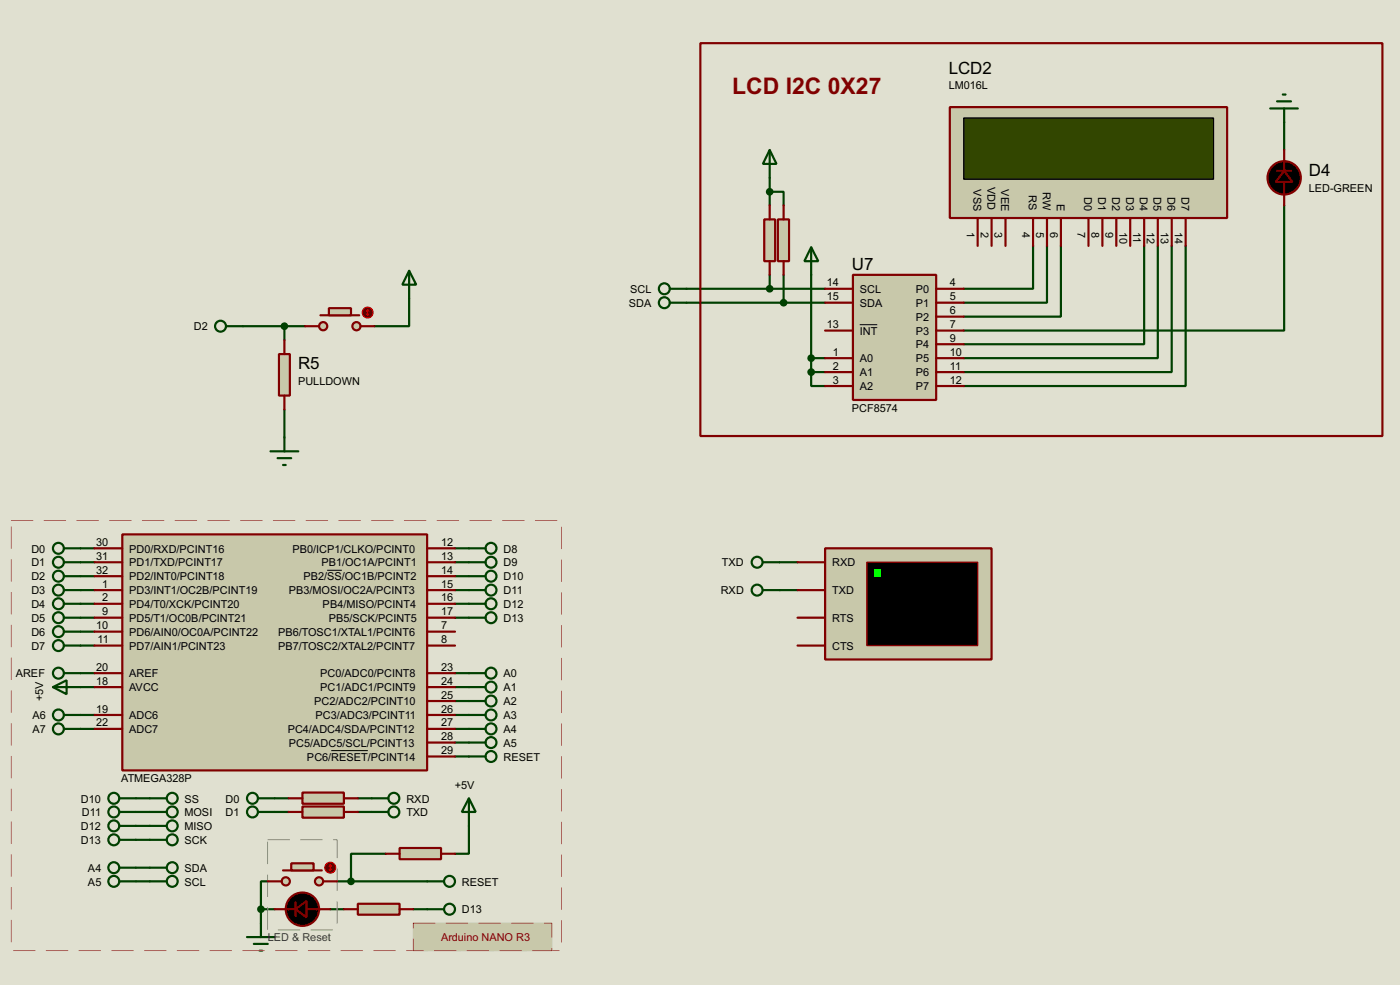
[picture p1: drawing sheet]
<svg xmlns="http://www.w3.org/2000/svg" width="256mm" height="180mm" viewBox="0 0 256 180" stroke-linecap="round" stroke-linejoin="round" font-family="sans-serif">
<path d="M0 0h256.5v180.3h-256.5z" fill="#e0e0d0"/>
<g fill="none" stroke="#004000" stroke-width=".4">
<path d="M141 35.1h2.6v2.5M141 32.6v5M235.3 37.6v22.9h-58.7M235.3 22.4v5.1M44.5 59.7h11.4M52.1 59.7v2.6M75 54.7v5h-6.4M125.8 52.9h25.4M125.8 55.4h25.4M141 50.3v2.6M143.6 50.3v5.1M148.6 50.3v17.8"/>
<path d="M189.3 45v7.9h-12.7M191.8 45v10.4h-15.2M194.4 45v13h-17.8M209.6 45v18h-33M212.1 45v20.6h-35.5M214.7 45v23.1h-38.1M217.2 45v25.7h-40.6M52.1 75v5.1M148.6 68.1v2.6h2.6M148.6 68.1h2.6M148.6 65.6h2.6M14.8 118.2h2.5"/>
<path d="M14.8 115.6h2.5M14.8 113.1h2.5M14.8 110.5h2.5M14.8 108h2.5M14.8 105.5h2.5M14.8 102.9h2.5M14.8 100.4h2.5M83.4 113.1h2.5M83.4 110.5h2.5M83.4 108h2.5M83.4 105.5h2.5M83.4 102.9h2.5"/>
<path d="M83.4 100.4h2.5M142.8 108h3.3M142.8 102.9h3.3M14.8 123.2h2.5M14.8 125.8h2.5M14.8 130.9h2.5M14.8 133.4h2.5M83.4 123.2h2.5M83.4 125.8h2.5M83.4 128.3h2.5M83.4 130.9h2.5M83.4 133.4h2.5"/>
<path d="M83.4 135.9h2.5M83.4 138.5h2.5M24.9 146.1h2.6M24.9 148.6h2.6M24.9 151.2h2.6M24.9 153.7h2.6M24.9 158.8h2.6M50.3 146.1h2.6M50.3 148.6h2.6M65.6 146.1h2.5M65.6 148.6h2.5M70.7 156.3h-6.4v5"/>
<path d="M85.9 151.2v5.1h-2.5M24.9 161.3h2.6M47.8 166.4h2.5M47.8 166.4v2.6M49.1 161.3h-1.3v5.1M60.5 166.4h2.5M61.8 161.3h16.5M75.7 166.4h2.6"/>
</g>
<path d="M156.3 50.3h15.2v22.9h-15.2z" fill="#c8c8aa" stroke="#800000" stroke-width=".4"/>
<g fill="none" stroke="#800000" stroke-width=".4">
<path d="M151.2 52.9h5.1M151.2 55.4h5.1M171.5 52.9h5.1M171.5 55.4h5.1M171.5 58h5.1M151.2 60.5h5.1M151.2 65.6h5.1M151.2 68.1h5.1M151.2 70.7h5.1M171.5 60.5h5.1M171.5 65.6h5.1M171.5 68.1h5.1"/>
<path d="M171.5 70.7h5.1M171.5 63h5.1"/>
</g>
<path d="M157.5 59.4h3.2" fill="none" stroke="#000" stroke-width=".18"/>
<path d="M174 19.6h50.8v20.3h-50.8z" fill="#c8c8aa" stroke="#800000" stroke-width=".4"/>
<path d="M176.6 21.6h45.7v11.2h-45.7z" fill="#324600" stroke="#000" stroke-width=".25"/>
<g fill="none" stroke="#800000" stroke-width=".4">
<path d="M179.1 39.9v5.1M181.7 39.9v5.1M184.2 39.9v5.1M189.3 39.9v5.1M191.8 39.9v5.1M194.4 39.9v5.1M199.4 39.9v5.1M202 39.9v5.1M204.5 39.9v5.1M207.1 39.9v5.1M209.6 39.9v5.1M212.1 39.9v5.1"/>
<path d="M214.7 39.9v5.1M217.2 39.9v5.1M234 31.3h2.5M235.3 27.5v3.8M235.3 33.3v4.3"/>
</g>
<g fill="#000" stroke="#800000" stroke-width=".4">
<path d="M235.3 31.3l1.5 2h-3.1z"/>
<circle cx="235.2" cy="32.6" r="3.1"/>
</g>
<g fill="none" stroke="#004000" stroke-width=".4">
<path d="M232.7 19.9h5.1M234 18.6h2.5M235 17.3h.5M235.3 19.9v2.5M122.7 52.9h3.1M122.7 55.4h3.1"/>
<circle cx="121.7" cy="52.9" r="1"/>
<circle cx="121.7" cy="55.4" r="1"/>
</g>
<circle cx="148.6" cy="68.1" r=".5" fill="#004000" stroke="#004000" stroke-width=".4"/>
<path d="M140 40.2h2v7.6h-2z" fill="#c8c8aa" stroke="#800000" stroke-width=".4"/>
<path d="M141 37.6v2.6M141 47.8v2.5" fill="none" stroke="#800000" stroke-width=".4"/>
<path d="M142.5 40.2h2.1v7.6h-2.1z" fill="#c8c8aa" stroke="#800000" stroke-width=".4"/>
<path d="M128.3 7.9h125v71.9h-125zM143.6 37.6v2.6M143.6 47.8v2.5" fill="none" stroke="#800000" stroke-width=".4"/>
<g fill="#004000" stroke="#004000" stroke-width=".4">
<circle cx="141" cy="52.9" r=".5"/>
<circle cx="143.5" cy="55.4" r=".5"/>
<circle cx="141" cy="35.1" r=".5"/>
<circle cx="148.6" cy="65.6" r=".5"/>
</g>
<path d="M141 27.5l1.3 2.5h-2.5zM141 27.5v5.1M148.6 45.3l1.3 2.5h-2.5zM148.6 45.3v5" fill="none" stroke="#004000" stroke-width=".4"/>
<path d="M22.4 97.8h55.9v43.2h-55.9z" fill="#c8c8aa" stroke="#800000" stroke-width=".4"/>
<g fill="none" stroke="#800000" stroke-width=".4">
<path d="M17.3 100.4h5.1M17.3 102.9h5.1M17.3 108h5.1M17.3 105.5h5.1M17.3 115.6h5.1M17.3 113.1h5.1M17.3 110.5h5.1M17.3 118.2h5.1M78.3 100.4h5.1M78.3 102.9h5.1M78.3 108h5.1M78.3 105.5h5.1"/>
<path d="M78.3 115.6h5.1M78.3 113.1h5.1M78.3 110.5h5.1M78.3 118.2h5.1M17.3 133.4h5.1M17.3 130.9h5.1M17.3 125.8h5.1M17.3 123.2h5.1M78.3 138.5h5.1M78.3 135.9h5.1M78.3 133.4h5.1M78.3 130.9h5.1"/>
<path d="M78.3 128.3h5.1M78.3 125.8h5.1M78.3 123.2h5.1"/>
</g>
<path d="M59.9 104.4h2.7M60.7 137.4h6.7" fill="none" stroke="#000" stroke-width=".18"/>
<g fill="none" stroke="#004000" stroke-width=".4">
<path d="M11.7 118.2h3.1M11.7 115.6h3.1M11.7 113.1h3.1M11.7 110.5h3.1M11.7 108h3.1M11.7 105.5h3.1M11.7 102.9h3.1M11.7 100.4h3.1M85.9 113.1h3.1M85.9 110.5h3.1M85.9 108h3.1M85.9 105.5h3.1"/>
<path d="M85.9 102.9h3.1M85.9 100.4h3.1M9.7 125.8l2.5-1.3v2.6zM9.7 125.8h5.1M11.7 123.2h3.1M85.9 123.2h3.1M85.9 125.8h3.1M85.9 128.3h3.1M85.9 130.9h3.1M85.9 133.4h3.1M85.9 135.9h3.1M85.9 138.5h3.1"/>
<path d="M27.5 146.1h3M27.5 148.6h3M27.5 151.2h3M27.5 153.7h3"/>
<circle cx="10.7" cy="118.2" r="1"/>
<circle cx="10.7" cy="113.1" r="1"/>
<circle cx="10.7" cy="115.6" r="1"/>
<circle cx="10.7" cy="105.5" r="1"/>
<circle cx="10.7" cy="100.4" r="1"/>
<circle cx="10.7" cy="102.9" r="1"/>
<circle cx="10.7" cy="108" r="1"/>
<circle cx="10.7" cy="110.5" r="1"/>
<circle cx="89.9" cy="110.5" r="1"/>
<circle cx="89.9" cy="100.4" r="1"/>
<circle cx="89.9" cy="105.5" r="1"/>
<circle cx="89.9" cy="102.9" r="1"/>
<circle cx="89.9" cy="108" r="1"/>
<circle cx="89.9" cy="113.1" r="1"/>
<circle cx="10.7" cy="123.2" r="1"/>
<circle cx="89.9" cy="133.4" r="1"/>
<circle cx="89.9" cy="135.9" r="1"/>
<circle cx="89.9" cy="138.5" r="1"/>
<circle cx="89.9" cy="130.9" r="1"/>
<circle cx="89.9" cy="128.3" r="1"/>
<circle cx="89.9" cy="125.8" r="1"/>
<circle cx="89.9" cy="123.2" r="1"/>
<circle cx="31.5" cy="148.6" r="1"/>
<circle cx="31.5" cy="153.7" r="1"/>
<circle cx="31.5" cy="146.1" r="1"/>
<circle cx="31.5" cy="151.2" r="1"/>
</g>
<path d="M73.2 155.2h7.6v2.1h-7.6z" fill="#c8c8aa" stroke="#800000" stroke-width=".4"/>
<path d="M70.7 156.3h2.5M80.8 156.3h2.6M50.3 166.4h3.9M54.2 165.2v2.5M56.2 166.4h4.3" fill="none" stroke="#800000" stroke-width=".4"/>
<path d="M85.9 146.1l1.3 2.5h-2.6zM85.9 146.1v5.1" fill="none" stroke="#004000" stroke-width=".4"/>
<g fill="#000" stroke="#800000" stroke-width=".4">
<path d="M54.2 166.4l2-1.5v3z"/>
<circle cx="55.4" cy="166.4" r="3.1"/>
</g>
<path d="M65.6 165.4h7.6v2h-7.6z" fill="#c8c8aa" stroke="#800000" stroke-width=".4"/>
<path d="M63 166.4h2.6M73.2 166.4h2.5" fill="none" stroke="#800000" stroke-width=".4"/>
<path d="M45.3 171.5h5M46.5 172.8h2.6M47.6 174h.5M47.8 169v2.5" fill="none" stroke="#004000" stroke-width=".4"/>
<path d="M49.1 153.7h12.7v16.5h-12.7z" fill="none" stroke="#e0e0d0" stroke-width=".18"/>
<path d="M49 153.7h4.1zM55 153.7h4.1zM61 153.7h.8v3.4v-3.4zM61.7 159l.1 4.1zM61.7 165l.1 4.1zM56.9 170.2h4.1zM50.9 170.2h4.1zM49 166.1l.1 4.1zM49 160.1l.1 4.1zM49 154.1l.1 4.1z" fill="#0000c0"/>
<path d="M55.4 145.1h7.6v2h-7.6z" fill="#c8c8aa" stroke="#800000" stroke-width=".4"/>
<path d="M52.9 146.1h2.5M63 146.1h2.6" fill="none" stroke="#800000" stroke-width=".4"/>
<path d="M55.4 147.6h7.6v2.1h-7.6z" fill="#c8c8aa" stroke="#800000" stroke-width=".4"/>
<path d="M52.9 148.6h2.5M63 148.6h2.6" fill="none" stroke="#800000" stroke-width=".4"/>
<g fill="none" stroke="#004000" stroke-width=".4">
<path d="M68.1 146.1h3.1M68.1 148.6h3.1"/>
<circle cx="72.1" cy="148.6" r="1"/>
<circle cx="72.1" cy="146.1" r="1"/>
</g>
<g fill="#c8c8aa" stroke="#800000" stroke-width=".4">
<circle cx="58.4" cy="161.3" r=".75"/>
<circle cx="52.3" cy="161.3" r=".75"/>
</g>
<path d="M51.9 159.3h7.1" fill="none" stroke="#800000" stroke-width=".4"/>
<path d="M53.4 158h4.1v1.3h-4.1z" fill="#c8c8aa" stroke="#800000" stroke-width=".4"/>
<path d="M49.1 161.3h2.5M59.2 161.3h2.6" fill="none" stroke="#800000" stroke-width=".4"/>
<circle cx="60.5" cy="158.8" r="1" fill="#400000" stroke="#f00" stroke-width=".2"/>
<path d="M60.3 159.1l.2 .2M60.5 158.3v1M60.5 158.3l-.2 .3M60.5 158.3l.3 .3M60.8 159.1l-.3 .2" fill="none" stroke="#f00" stroke-width=".2"/>
<g fill="none" stroke="#004000" stroke-width=".4">
<path d="M21.9 146.1h3M21.9 148.6h3M21.9 151.2h3M21.9 153.7h3M47.3 146.1h3M47.3 148.6h3M78.3 166.4h3M78.3 161.3h3"/>
<circle cx="20.8" cy="146.1" r="1"/>
<circle cx="20.8" cy="148.6" r="1"/>
<circle cx="20.8" cy="153.7" r="1"/>
<circle cx="20.8" cy="151.2" r="1"/>
<circle cx="46.2" cy="146.1" r="1"/>
<circle cx="46.2" cy="148.6" r="1"/>
<circle cx="82.3" cy="166.4" r="1"/>
<circle cx="82.3" cy="161.3" r="1"/>
</g>
<g fill="#004000" stroke="#004000" stroke-width=".4">
<circle cx="64.3" cy="161.3" r=".5"/>
<circle cx="47.8" cy="166.4" r=".5"/>
</g>
<path d="M2.1 95.3h100.8v78.7h-100.8z" fill="none" stroke="#e0e0d0" stroke-width=".18"/>
<path d="M2 95.3h4.1zM8 95.3h4.1zM14 95.3h4.1zM20 95.3h4.1zM26 95.3h4.1zM32 95.3h4.1zM38 95.3h4.1zM44 95.3h4.1zM50 95.3h4.1zM56 95.3h4.1zM62 95.3h4.1zM68 95.3h4.1zM74 95.3h4.1zM80 95.3h4.1zM86 95.3h4.1zM92 95.3h4.1zM98 95.3h4.1zM102.9 96.4v4.1zM102.9 102.4v4.1zM102.9 108.4v4.1zM102.9 114.4v4.1zM102.9 120.4v4.1zM102.9 126.4v4.1zM102.9 132.4v4.1zM102.9 138.4v4.1zM102.9 144.4v4.1zM102.9 150.4v4.1zM102.9 156.4v4.1zM102.9 162.4v4.1zM102.9 168.4v4.1zM98.4 174h4.1zM92.4 174h4.1zM86.4 174h4.1zM80.4 174h4.1zM74.4 174h4.1zM68.4 174h4.1zM62.4 174h4.1zM56.4 174h4.1zM50.4 174h4.1zM44.4 174h4.1zM38.4 174h4.1zM32.4 174h4.1zM26.4 174h4.1zM20.4 174h4.1zM14.4 174h4.1zM8.4 174h4.1zM2.4 174h4.1zM2 168.4l.1 4.1zM2 162.4l.1 4.1zM2 156.4l.1 4.1zM2 150.4l.1 4.1zM2 144.4l.1 4.1zM2 138.4l.1 4.1zM2 132.4l.1 4.1zM2 126.4l.1 4.1zM2 120.4l.1 4.1zM2 114.4l.1 4.1zM2 108.4l.1 4.1zM2 102.4l.1 4.1zM2 96.4l.1 4.1z" fill="#800000"/>
<g fill="#c8c8aa">
<path d="M75.7 169h25.4v5h-25.4z" fill-rule="evenodd"/>
<path d="M75.7 169h25.4v5h-25.4z" fill-rule="evenodd"/>
</g>
<path d="M75.7 169h25.4v5h-25.4z" fill="none" stroke="#c8c8aa" stroke-width=".18"/>
<path d="M75.7 168.9l4.1 .1zM81.7 168.9l4.1 .1zM87.7 168.9l4.1 .1zM93.7 168.9l4.1 .1zM99.7 168.9l1.5 .1-.1 2.6v-2.6zM97.5 174h3.6v-.4h.1l-.1 .5zM91.5 174h4.1zM85.5 174h4.1zM79.5 174h4.1zM75.7 171.8v2.2h1.9h-1.9zM75.7 168.9v1z" fill="#800000"/>
<g fill="none" stroke="#004000" stroke-width=".4">
<path d="M11.7 130.9h3.1M11.7 133.4h3.1M21.9 158.8h3M27.5 158.8h3M21.9 161.3h3M27.5 161.3h3"/>
<circle cx="10.7" cy="130.9" r="1"/>
<circle cx="10.7" cy="133.4" r="1"/>
<circle cx="20.8" cy="158.8" r="1"/>
<circle cx="31.5" cy="158.8" r="1"/>
<circle cx="20.8" cy="161.3" r="1"/>
<circle cx="31.5" cy="161.3" r="1"/>
</g>
<path d="M151.2 100.4h30.5v20.3h-30.5z" fill="#c8c8aa" stroke="#800000" stroke-width=".4"/>
<path d="M158.8 102.9h20.3v15.3h-20.3z" fill="#000" stroke="#800000" stroke-width=".25"/>
<path d="M160.1 104.2h1.2v1.3h-1.2z" fill="#0f0"/>
<path d="M146.1 102.9h5.1M146.1 113.1h5.1M146.1 108h5.1M146.1 118.2h5.1" fill="none" stroke="#800000" stroke-width=".4"/>
<g fill="none" stroke="#004000" stroke-width=".4">
<path d="M139.8 108h3M139.8 102.9h3"/>
<circle cx="138.7" cy="102.9" r="1"/>
<circle cx="138.7" cy="108" r="1"/>
</g>
<g fill="#c8c8aa" stroke="#800000" stroke-width=".4">
<circle cx="65.3" cy="59.7" r=".75"/>
<circle cx="59.2" cy="59.7" r=".75"/>
</g>
<path d="M58.7 57.7h7.1" fill="none" stroke="#800000" stroke-width=".4"/>
<path d="M60.3 56.4h4v1.3h-4z" fill="#c8c8aa" stroke="#800000" stroke-width=".4"/>
<path d="M55.9 59.7h2.6M66.1 59.7h2.5" fill="none" stroke="#800000" stroke-width=".4"/>
<circle cx="67.3" cy="57.2" r="1" fill="#400000" stroke="#f00" stroke-width=".2"/>
<path d="M67.1 57.5l.3 .2M67.4 56.7v1M67.4 56.7l-.3 .3M67.4 56.7l.2 .3M67.6 57.5l-.2 .2" fill="none" stroke="#f00" stroke-width=".2"/>
<g fill="none" stroke="#004000" stroke-width=".4">
<path d="M41.5 59.7h3M75 49.6l1.3 2.5h-2.6zM75 49.6v5.1"/>
<circle cx="40.4" cy="59.7" r="1"/>
</g>
<path d="M51.1 64.8h2v7.6h-2z" fill="#c8c8aa" stroke="#800000" stroke-width=".4"/>
<path d="M52.1 62.3v2.5M52.1 72.4v2.6" fill="none" stroke="#800000" stroke-width=".4"/>
<circle cx="52.1" cy="59.7" r=".5" fill="#004000" stroke="#004000" stroke-width=".4"/>
<path d="M49.6 82.6h5.1M50.9 83.9h2.5M51.9 85.1h.5M52.1 80.1v2.5" fill="none" stroke="#004000" stroke-width=".4"/>
<text font-size="4.2" fill="#800000" x="134.2" y="17.2">LCD I2C 0X27</text>
<g font-size="3.1">
<text x="173.8" y="13.5">LCD2</text>
<text x="239.8" y="32.3">D4</text>
<text x="156.1" y="49.4">U7</text>
<text x="54.6" y="67.6">R5</text>
</g>
<g font-size="2">
<text x="173.8" y="16.3">LM016L</text>
<text x="178.3" y="34.7" transform="rotate(90 178.3 34.7)">VSS</text>
<text x="180.9" y="34.2" transform="rotate(90 180.9 34.2)">VDD</text>
<text x="183.4" y="34.7" transform="rotate(90 183.4 34.7)">VEE</text>
<text x="188.5" y="35.8" transform="rotate(90 188.5 35.8)">RS</text>
<text x="191" y="35.1" transform="rotate(90 191 35.1)">RW</text>
<text x="198.6" y="36" transform="rotate(90 198.6 36)">D0</text>
<text x="201.2" y="36" transform="rotate(90 201.2 36)">D1</text>
<text x="203.7" y="36" transform="rotate(90 203.7 36)">D2</text>
<text x="206.3" y="36" transform="rotate(90 206.3 36)">D3</text>
<text x="208.8" y="36" transform="rotate(90 208.8 36)">D4</text>
<text x="211.3" y="36" transform="rotate(90 211.3 36)">D5</text>
<text x="213.9" y="36" transform="rotate(90 213.9 36)">D6</text>
<text x="216.4" y="36" transform="rotate(90 216.4 36)">D7</text>
<text x="239.8" y="35.1">LED-GREEN</text>
<text x="193.6" y="37.3" transform="rotate(90 193.6 37.3)">E</text>
<text x="177.1" y="42.5" transform="rotate(90 177.1 42.5)">1</text>
<text x="179.7" y="42.5" transform="rotate(90 179.7 42.5)">2</text>
<text x="182.2" y="42.5" transform="rotate(90 182.2 42.5)">3</text>
<text x="187.3" y="42.5" transform="rotate(90 187.3 42.5)">4</text>
<text x="189.8" y="42.5" transform="rotate(90 189.8 42.5)">5</text>
<text x="192.4" y="42.5" transform="rotate(90 192.4 42.5)">6</text>
<text x="197.4" y="42.5" transform="rotate(90 197.4 42.5)">7</text>
<text x="200" y="42.5" transform="rotate(90 200 42.5)">8</text>
<text x="202.5" y="42.5" transform="rotate(90 202.5 42.5)">9</text>
<text x="205.1" y="42.5" transform="rotate(90 205.1 42.5)">10</text>
<text x="207.6" y="42.5" transform="rotate(90 207.6 42.5)">11</text>
<text x="210.1" y="42.5" transform="rotate(90 210.1 42.5)">12</text>
<text x="212.7" y="42.5" transform="rotate(90 212.7 42.5)">13</text>
<text x="215.2" y="42.5" transform="rotate(90 215.2 42.5)">14</text>
<text x="115.4" y="53.6">SCL</text>
<text x="151.5" y="52.4">14</text>
<text x="157.5" y="53.6">SCL</text>
<text x="167.8" y="53.6">P0</text>
<text x="174" y="52.4">4</text>
<text x="115.2" y="56.2">SDA</text>
<text x="151.5" y="55">15</text>
<text x="157.5" y="56.2">SDA</text>
<text x="167.8" y="56.2">P1</text>
<text x="167.8" y="58.7">P2</text>
<text x="174" y="55">5</text>
<text x="174" y="57.5">6</text>
<text x="35.5" y="60.5">D2</text>
<text x="151.5" y="60.1">13</text>
<text x="152.6" y="65.1">1</text>
<text x="157.5" y="61.3">INT</text>
<text x="167.8" y="61.3">P3</text>
<text x="167.8" y="63.8">P4</text>
<text x="174" y="60.1">7</text>
<text x="174" y="62.6">9</text>
<text x="174" y="65.1">10</text>
<text x="54.6" y="70.4">PULLDOWN</text>
<text x="152.6" y="67.7">2</text>
<text x="152.6" y="70.2">3</text>
<text x="157.5" y="66.3">A0</text>
<text x="157.5" y="68.9">A1</text>
<text x="157.5" y="71.4">A2</text>
<text x="167.8" y="66.3">P5</text>
<text x="167.8" y="68.9">P6</text>
<text x="167.8" y="71.4">P7</text>
<text x="174" y="67.7">11</text>
<text x="174" y="70.2">12</text>
<text x="156.1" y="75.4">PCF8574</text>
<text x="5.7" y="101.1">D0</text>
<text x="17.6" y="99.9">30</text>
<text x="23.7" y="101.1">PD0/RXD/PCINT16</text>
<text x="53.6" y="101.1">PB0/ICP1/CLKO/PCINT0</text>
<text x="80.8" y="99.9">12</text>
<text x="92.3" y="101.1">D8</text>
<text x="5.7" y="106.2">D2</text>
<text x="5.7" y="103.7">D1</text>
<text x="17.6" y="105">32</text>
<text x="17.6" y="102.5">31</text>
<text x="18.7" y="107.6">1</text>
<text x="23.7" y="106.2">PD2/INT0/PCINT18</text>
<text x="23.7" y="103.7">PD1/TXD/PCINT17</text>
<text x="55.6" y="106.2">PB2/SS/OC1B/PCINT2</text>
<text x="58.9" y="103.7">PB1/OC1A/PCINT1</text>
<text x="80.8" y="102.5">13</text>
<text x="80.8" y="107.6">15</text>
<text x="80.8" y="105">14</text>
<text x="92.3" y="103.7">D9</text>
<text x="92.3" y="106.2">D10</text>
<text x="132.3" y="103.7">TXD</text>
<text x="152.5" y="103.7">RXD</text>
<text x="5.7" y="113.8">D5</text>
<text x="5.7" y="111.3">D4</text>
<text x="5.7" y="108.8">D3</text>
<text x="18.7" y="112.6">9</text>
<text x="18.7" y="110.1">2</text>
<text x="23.7" y="113.8">PD5/T1/OC0B/PCINT21</text>
<text x="23.7" y="111.3">PD4/T0/XCK/PCINT20</text>
<text x="23.7" y="108.8">PD3/INT1/OC2B/PCINT19</text>
<text x="52.9" y="108.8">PB3/MOSI/OC2A/PCINT3</text>
<text x="59.1" y="111.3">PB4/MISO/PCINT4</text>
<text x="60.2" y="113.8">PB5/SCK/PCINT5</text>
<text x="80.8" y="110.1">16</text>
<text x="80.8" y="112.6">17</text>
<text x="92.3" y="108.8">D11</text>
<text x="92.3" y="111.3">D12</text>
<text x="92.3" y="113.8">D13</text>
<text x="132" y="108.8">RXD</text>
<text x="152.5" y="113.8">RTS</text>
<text x="152.5" y="108.8">TXD</text>
<text x="5.7" y="118.9">D7</text>
<text x="5.7" y="116.4">D6</text>
<text x="17.6" y="115.2">10</text>
<text x="17.9" y="117.7">11</text>
<text x="23.7" y="116.4">PD6/AIN0/OC0A/PCINT22</text>
<text x="23.7" y="118.9">PD7/AIN1/PCINT23</text>
<text x="50.9" y="118.9">PB7/TOSC2/XTAL2/PCINT7</text>
<text x="50.9" y="116.4">PB6/TOSC1/XTAL1/PCINT6</text>
<text x="80.8" y="117.7">8</text>
<text x="80.8" y="115.2">7</text>
<text x="152.5" y="118.9">CTS</text>
<text x="2.9" y="124">AREF</text>
<text x="17.6" y="125.3">18</text>
<text x="17.6" y="122.8">20</text>
<text x="23.7" y="124">AREF</text>
<text x="58.7" y="124">PC0/ADC0/PCINT8</text>
<text x="80.8" y="125.3">24</text>
<text x="80.8" y="122.8">23</text>
<text x="92.3" y="124">A0</text>
<text x="6" y="131.6">A6</text>
<text x="7.9" y="128.3" transform="rotate(-90 7.9 128.3)">+5V</text>
<text x="17.6" y="130.4">19</text>
<text x="23.7" y="126.5">AVCC</text>
<text x="23.7" y="131.6">ADC6</text>
<text x="57.6" y="129.1">PC2/ADC2/PCINT10</text>
<text x="57.8" y="131.6">PC3/ADC3/PCINT11</text>
<text x="58.7" y="126.5">PC1/ADC1/PCINT9</text>
<text x="80.8" y="130.4">26</text>
<text x="80.8" y="127.9">25</text>
<text x="92.3" y="126.5">A1</text>
<text x="92.3" y="129.1">A2</text>
<text x="92.3" y="131.6">A3</text>
<text x="6" y="134.2">A7</text>
<text x="17.6" y="133">22</text>
<text x="23.7" y="134.2">ADC7</text>
<text x="52.7" y="134.2">PC4/ADC4/SDA/PCINT12</text>
<text x="52.9" y="136.7">PC5/ADC5/SCL/PCINT13</text>
<text x="80.8" y="135.5">28</text>
<text x="80.8" y="133">27</text>
<text x="92.3" y="134.2">A4</text>
<text x="92.3" y="136.7">A5</text>
<text x="22.2" y="143.2">ATMEGA328P</text>
<text x="56.2" y="139.2">PC6/RESET/PCINT14</text>
<text x="80.8" y="138">29</text>
<text x="92.3" y="139.2">RESET</text>
<text x="14.8" y="146.9">D10</text>
<text x="15" y="149.4">D11</text>
<text x="33.8" y="146.9">SS</text>
<text x="33.8" y="149.4">MOSI</text>
<text x="41.3" y="146.9">D0</text>
<text x="41.3" y="149.4">D1</text>
<text x="74.5" y="146.9">RXD</text>
<text x="74.5" y="149.4">TXD</text>
<text x="83.4" y="144.3">+5V</text>
<text x="14.8" y="151.9">D12</text>
<text x="14.8" y="154.5">D13</text>
<text x="33.8" y="151.9">MISO</text>
<text x="33.8" y="154.5">SCK</text>
<text x="16.1" y="159.6">A4</text>
<text x="33.8" y="159.6">SDA</text>
<text x="16.1" y="162.1">A5</text>
<text x="33.8" y="162.1">SCL</text>
<text x="84.6" y="167.2">D13</text>
<text x="84.6" y="162.1">RESET</text>
</g>
<text font-size="2" fill="#0000c0" x="49.1" y="172.2">LED &amp; Reset</text>
<text font-size="2" fill="#800000" x="80.8" y="172.2">Arduino NANO R3</text>
</svg>
